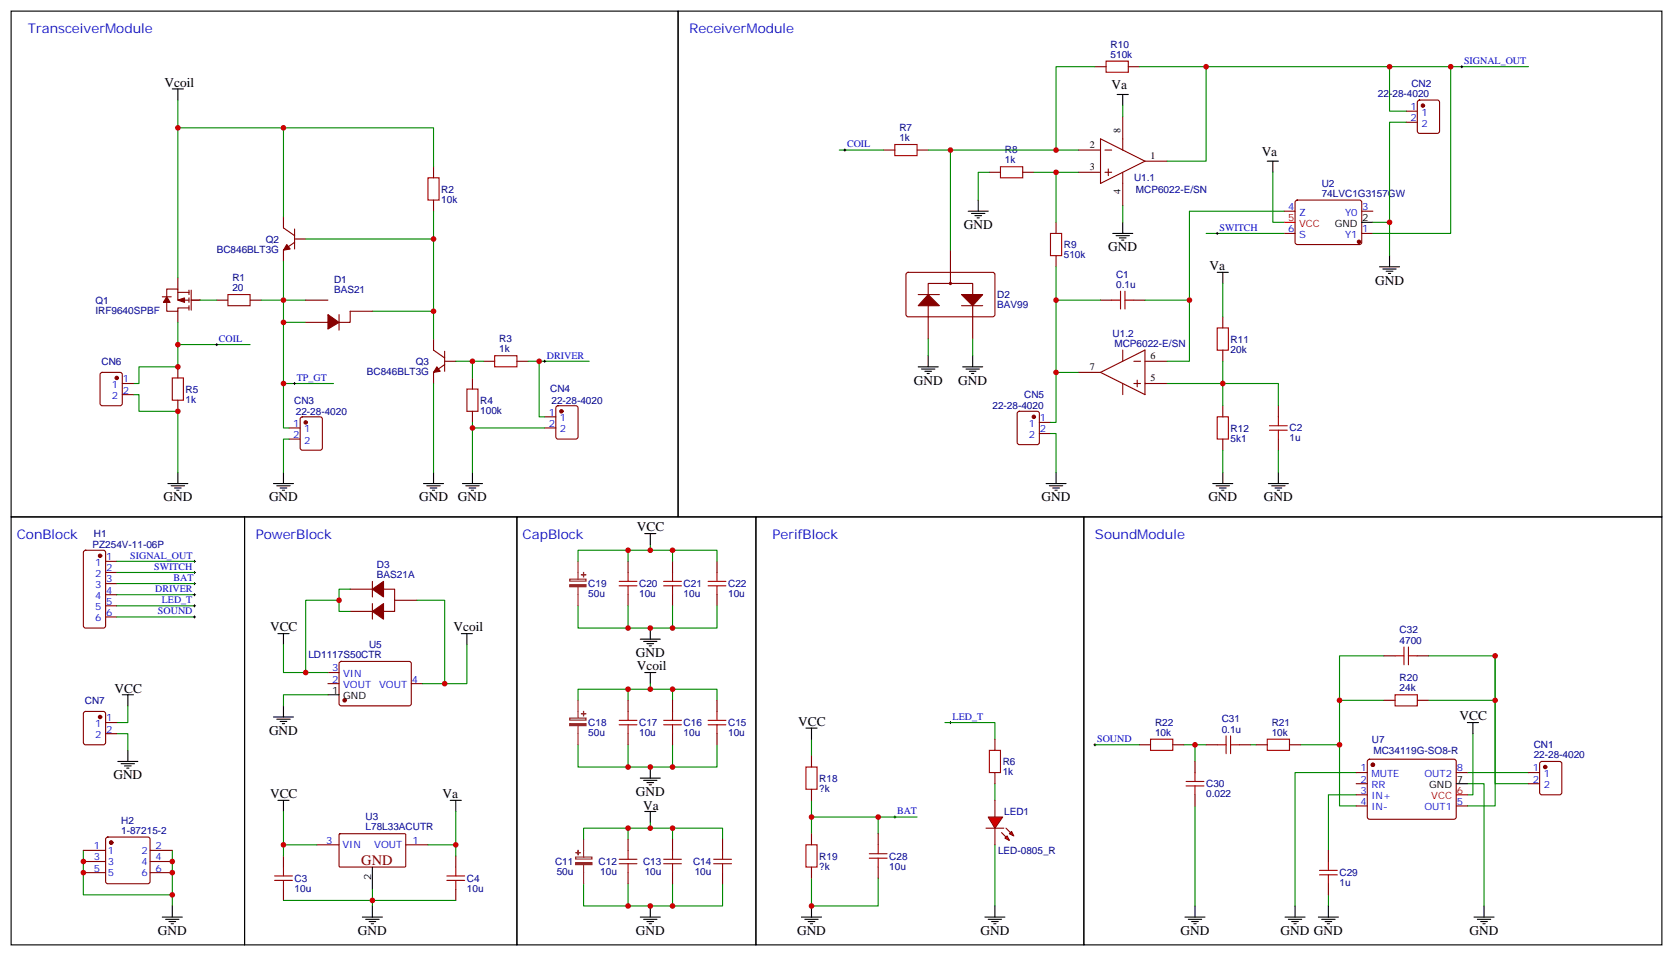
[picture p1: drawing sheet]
<svg xmlns="http://www.w3.org/2000/svg" width="531mm" height="303mm" viewBox="0 0 531 303" stroke-linecap="round" stroke-linejoin="round" font-family="sans-serif">
<g fill="none" stroke="#870000" stroke-width=".35">
<path d="M347.5 21.2h3.5M356.3 37v10.6M358.1 21.2h3.5M446.3 35.3h3.5M446.3 38.8h3.5M450 32l.5-.2h5.6l.7 .4v9.4l-.4 .7h-5.9l-.7-.4v-9.4zM137.6 52.9v3.5M280.5 47.6h3.5M291 47.6h3.6M314 54.7h3.5M324.6 54.7h3.5M342.2 54.7h7"/>
<path d="M342.2 47.6h7M349.2 44.1l14.2 7.1-14.2 7zM350.7 54.7h2.1M350.7 47.6h2.1M351.7 53.6v2.1M356.3 54.7v10.6M363.4 51.2h7M90 68.8v3.5l3.5 2.5M93.5 75.8h3.5M93.5 76.9l-3.5 2.5v3.5M93.5 72.7v6.3M137.6 63.5v3.5"/>
<path d="M301.6 79.4v10.6M335.1 70.6v3.5M407.5 74.1h3.5M407.5 67h3.5M411.2 63.7l.5-.2 20 .1 .5 .6-.1 13-.7 .4-20-.1-.4-.6v-12.7zM432.2 74.1h3.5M432.2 67h3.5M51.5 94.2h2.8M52.9 94.2v-2.5h3.5v3.5h3.6M52.9 96v2.8h3.5v-1.1h3.6M56.4 88.2v3.5M56.4 98.8v3.5"/>
<path d="M56.4 92.8h3.6M60 92.1v1.4M60 94.5v1.5M60 97v1.4M60.7 95.2h2.8M60.7 92.1v6.3M68.8 95.2h3.5M79.4 95.2h3.5M287.7 86.6l.5-.2 27.1 .1 .4 .6v13l-.7 .4h-27.1l-.4-.7v-12.7zM291.4 93.5h6.7M294.6 93.5v-3.5h14.1v3.5M294.6 97v10.6"/>
<path d="M305.2 97h6.7M308.7 97v10.6M335.1 81.1v3.6M349.2 95.2h3.6M359.8 95.2h3.6M32 118.4l.5-.2h5.6l.7 .4v9.5l-.5 .6-5.8 .1-.7-.5-.1-9.4zM56.4 116.4v3.5M137.6 107.6v3.5l3.5 2.5M141.1 114.7h3.5M141.1 115.7l-3.5 2.5v3.5M141.1 111.5v6.3M149.9 119.9v3.6"/>
<path d="M153.5 114.7h3.5M164 114.7h3.6M342.2 118.2h7M349.2 118.2l14.2-7.1v14.1zM356.3 111.1v3.6M359.8 114.7h2.1M363.4 114.7h7M388.1 100.5v3.6M388.1 111.1v3.6M38.8 121.7h3.5M38.8 125.2h3.5M56.4 127v3.5"/>
<path d="M91.7 135.8h3.5M91.7 139.3h3.5M95.5 132.5l.5-.2h5.6l.7 .4v9.5l-.5 .6-5.8 .1-.7-.5-.1-9.4zM149.9 130.5v3.6M172.9 135.8h3.5M172.9 132.3h3.5M176.6 129l.5-.2h5.6l.7 .4v9.4l-.4 .7h-5.9l-.7-.4v-9.4zM323 130.7l.5-.2h5.6l.7 .5v9.4l-.4 .7h-5.9l-.7-.5v-9.4zM329.8 134.1h3.6M329.8 137.6h3.6M356.3 121.7v3.5M359.8 121.7h2.1"/>
<path d="M360.9 120.6v2.2M363.4 121.7h7M388.1 128.8v3.5M388.1 139.3v3.6M405.7 128.8v3.5M405.7 139.3v3.6M26.7 174.8l.5-.2h5.6l.7 .5v23.5l-.4 .7h-5.9l-.7-.4v-23.6zM33.5 178.2h3.5M199.3 178.2v3.5M213.4 178.2v3.5M227.5 178.2v3.5M33.5 181.7h3.5"/>
<path d="M33.5 185.2h3.5M33.5 188.7h3.5M33.5 192.3h3.5M33.5 195.8h3.5M111.1 187h7.1M111.1 194h7.1M118.2 184.5v4.9M118.2 191.6v4.9M121.7 187h3.5v7h-3.5M125.2 190.5h7.1M199.3 188.7v3.6M213.4 188.7v3.6"/>
<path d="M227.5 188.7v3.6M104.1 217h3.5M104.1 213.4h3.5M107.8 210.1l.5-.2 21.8 .1 .4 .6v13l-.7 .4-21.8-.1-.4-.6v-12.7zM130.5 217h3.6M26.7 226l.5-.2h5.6l.7 .4v9.5l-.4 .6-5.9 .1-.7-.5v-9.4zM33.5 229.3h3.5M33.5 232.8h3.5M199.3 222.2v3.6M199.3 232.8v3.6M213.4 222.2v3.6M213.4 232.8v3.6"/>
<path d="M227.5 222.2v3.6M227.5 232.8v3.6M315.7 234.6v3.5M315.7 245.2v3.5M26.5 269.9h7M26.5 273.4h7M26.5 276.9h7M33.7 265.8l.5-.2h12.7l.5 .2 .2 .5v13.5l-.2 .5-.5 .2h-12.7l-.5-.3-.2-.4v-13.5zM47.6 269.9h7.1M47.6 273.4h7.1M47.6 276.9h7.1M90 271.6v3.6"/>
<path d="M100.5 268.1h7.1M107.7 264.8l.2-.2h20.7l.2 .3-.1 10.1-.3 .2-20.6-.1-.2-.3zM128.8 268.1h7M144.6 271.6v3.6M199.3 266.3v3.6M199.3 276.9v3.6M213.4 266.3v3.6M213.4 276.9v3.6M229.3 266.3v3.6M229.3 276.9v3.6M90 282.2v3.6M144.6 282.2v3.6"/>
<circle cx="301.6" cy="90" r=".35"/>
</g>
<g fill="#870000" stroke="#870000" stroke-width=".35">
<path d="M52.9 94.2l1.1 1.8h-2.1z"/>
<path d="M56.4 95.2l2.2-.7v1.5z"/>
<path d="M91 77.6l1.1 1.4-2.1 .4z"/>
<path d="M138.6 116.4l1.1 1.4-2.1 .4z"/>
<path d="M294.6 93.5l3.5 3.5h-6.7z"/>
<path d="M305.2 93.5h6.7l-3.2 3.5z"/>
<path d="M118.2 187l3.5-2.5v4.9z"/>
<path d="M118.2 194l3.5-2.4v4.9z"/>
<circle cx="431.3" cy="76.7" r=".53"/>
<circle cx="109.4" cy="222.3" r=".53"/>
<circle cx="451.6" cy="33.5" r=".53"/>
<circle cx="97" cy="134.1" r=".53"/>
<circle cx="178.2" cy="130.5" r=".53"/>
<circle cx="328.1" cy="132.3" r=".53"/>
<circle cx="37" cy="119.9" r=".53"/>
<circle cx="31.7" cy="227.5" r=".53"/>
<circle cx="35.3" cy="267.4" r=".53"/>
<circle cx="31.7" cy="176.4" r=".53"/>
</g>
<g fill="none" stroke="#a10000" stroke-width=".35">
<path d="M351 19.4h7.1v3.5h-7.1zM135.8 56.4h3.5v7.1h-3.5zM284 45.9h7v3.5h-7zM317.5 52.9h7.1v3.5h-7.1zM333.4 74.1h3.5v7h-3.5zM72.3 93.5h7.1v3.5h-7.1zM352.8 95.2h2.8M355.6 92.4v5.7M357 95.2h2.8M357 92.4v5.7M54.7 119.9h3.5v7.1h-3.5zM157 112.9h7v3.5h-7z"/>
<path d="M386.3 104.1h3.5v7h-3.5zM148.2 123.5h3.5v7h-3.5zM386.3 132.3h3.5v7h-3.5zM402.9 136.5h5.6M402.9 135.1h5.6M405.7 132.3v2.8M405.7 136.5v2.8M196.5 185.9h5.6M196.5 184.5h5.6M199.3 181.7v2.8M199.3 185.9v2.8M210.6 185.9h5.7"/>
<path d="M210.6 184.5h5.7M213.4 181.7v2.8M213.4 185.9v2.8M224.7 185.9h5.7M224.7 184.5h5.7M227.5 181.7v2.8M227.5 185.9v2.8M196.5 230h5.6M196.5 228.6h5.6M199.3 225.8v2.8M199.3 230v2.8M210.6 230h5.7"/>
<path d="M210.6 228.6h5.7M213.4 225.8v2.8M213.4 230v2.8M224.7 230h5.7M224.7 228.6h5.7M227.5 225.8v2.8M227.5 230v2.8M314 238.1h3.5v7.1h-3.5zM87.1 279.4h5.7M87.1 278h5.7M90 275.2v2.8M90 279.4v2.8"/>
<path d="M141.8 279.4h5.7M141.8 278h5.7M144.6 275.2v2.8M144.6 279.4v2.8M196.5 274.1h5.6M196.5 272.7h5.6M199.3 269.9v2.8M199.3 274.1v2.8M210.6 274.1h5.7M210.6 272.7h5.7M213.4 269.9v2.8M213.4 274.1v2.8"/>
<path d="M226.5 274.1h5.6M226.5 272.7h5.6M229.3 269.9v2.8M229.3 274.1v2.8"/>
</g>
<g fill="none" stroke="#008700" stroke-width=".35">
<path d="M56.4 31.8v8.8M347.5 21.2h-12.4v26.4M356.3 33.5v3.5M361.6 21.2h21.2v30h-12.4M382.8 21.2h77.6v52.9h-24.7M441 21.2v14.1h5.3M446.3 38.8h-5.3v31.8M460.4 21.2h24.7M90 40.6h-33.6v47.6M137.6 52.9v-12.3h-47.6v28.2M266.3 47.6h14.2M294.6 47.6h47.6"/>
<path d="M301.6 47.6v31.8M314 54.7h-3.6v8.8M328.1 54.7h14.1M335.1 54.7v15.9M403.9 54.7v15.9h3.6M97 75.8h40.6M137.6 67v40.6M356.3 65.3v5.3M382.8 74.1h24.7M407.5 67h-30v28.2M435.7 70.6h5.3v10.5M63.5 95.2h5.3"/>
<path d="M82.9 95.2h14.1M90 82.9v19.4h7M335.1 84.7v33.5h7.1M335.1 95.2h14.1M363.4 95.2h14.1v19.5h-7.1M388.1 90v10.5M56.4 102.3v14.1h-12.3v5.3h-1.8M56.4 109.4h23M90 102.3v19.4h15.8M144.6 114.7h8.9M149.9 114.7v5.2M167.6 114.7h19.4"/>
<path d="M171.1 114.7v17.6h1.8M294.6 107.6v5.3M308.7 107.6v5.3M335.1 118.2v15.9h-1.7M388.1 114.7v14.1M42.3 125.2h1.8v5.3h12.3v19.4M90 121.7v14.1h1.7M91.7 139.3h-1.7v10.6M137.6 121.7v28.2M149.9 134.1v15.8M149.9 135.8h23M333.4 137.6h1.7v12.3"/>
<path d="M370.4 121.7h35.3v7.1M388.1 142.9v7M405.7 142.9v7M199.3 174.6v3.6M206.4 172.9v1.7h-23v3.6M206.4 174.6h7v3.6M213.4 174.6h14.1v3.6M37 195.8h24.7M37 192.3h24.7M37 188.7h24.7M107.6 190.5h-10.6v22.9M111.1 187h-3.5v7h3.5"/>
<path d="M132.3 190.5h8.8v26.5M183.4 192.3v7h44.1v-7M199.3 192.3v7M213.4 192.3v7M90 204.6v8.8h14.1M148.2 204.6v12.4h-14.1M199.3 218.7v3.5M206.4 218.7h7v3.5M206.4 217v1.7h-23v3.5M213.4 218.7h14.1v3.5M37 232.8h3.6v5.3M40.6 224v5.3h-3.6"/>
<path d="M104.1 220.5h-14.1v3.5M183.4 236.4v7h44.1v-7M199.3 236.4v7M213.4 236.4v7M299.9 229.3h15.8v5.3M90 257.5v10.6h10.5M144.6 257.5v10.6h-8.8M315.7 248.7v5.3M26.5 269.9v14.1h28.2v3.5M54.7 269.9v14.1M90 268.1v3.5M144.6 268.1v3.5"/>
<path d="M199.3 262.8h-14.1v3.5M206.4 262.8h-7.1v3.5M206.4 261.1v1.7h22.9v3.5M213.4 262.8v3.5M315.7 268.1v19.4M90 285.8h54.6M118.2 282.2v5.3M185.2 280.5v7h44.1v-7M199.3 280.5v7M213.4 280.5v7"/>
</g>
<g fill="none" stroke="#000" stroke-width=".35">
<path d="M54.7 28.2h3.5M56.4 28.2v3.6M354.5 30h3.6M356.3 30v3.5M402.2 51.2h3.5M403.9 51.2v3.5M307.3 67h6.3M308.3 67.7h4.3M309.4 68.4h2.1M310.1 69.1h.7M310.4 63.5v3.5M353.1 74.1h6.4"/>
<path d="M354.2 74.8h4.2M355.2 75.5h2.2M356 76.2h.7M356.3 70.6v3.5M432.2 70.6h3.5M386.3 86.4h3.5M388.1 86.4v3.6M437.8 84.7h6.3M438.9 85.4h4.2M439.9 86.1h2.1M440.6 86.8h.7M441 81.1v3.6"/>
<path d="M291.4 116.4h6.3M292.5 117.1h4.2M293.5 117.8h2.1M294.2 118.5h.7M294.6 112.9v3.5M305.5 116.4h6.4M306.6 117.1h4.2M307.6 117.8h2.1M308.3 118.5h.7M308.7 112.9v3.5M53.3 153.5h6.3M54.3 154.2h4.3"/>
<path d="M55.4 154.9h2.1M56.1 155.6h.7M56.4 149.9v3.6M86.8 153.5h6.3M87.8 154.2h4.3M88.9 154.9h2.1M89.6 155.6h.7M90 149.9v3.6M134.4 153.5h6.4M135.5 154.2h4.2M136.5 154.9h2.1M137.2 155.6h.7"/>
<path d="M137.6 149.9v3.6M146.8 153.5h6.3M147.8 154.2h4.2M148.9 154.9h2.1M149.6 155.6h.7M149.9 149.9v3.6M332 153.5h6.3M333 154.2h4.3M334.1 154.9h2.1M334.8 155.6h.7M335.1 149.9v3.6M384.9 153.5h6.3"/>
<path d="M385.9 154.2h4.3M387 154.9h2.1M387.7 155.6h.7M388.1 149.9v3.6M402.5 153.5h6.4M403.6 154.2h4.2M404.6 154.9h2.2M405.3 155.6h.7M405.7 149.9v3.6M204.6 169.3h3.5M206.4 169.3v3.6M206.4 199.3v3.5"/>
<path d="M88.2 201.1h3.5M90 201.1v3.5M146.4 201.1h3.5M148.2 201.1v3.5M203.2 202.8h6.3M204.3 203.6h4.2M204.6 213.4h3.5M205.3 204.3h2.1M206 205h.7M206.4 213.4v3.6M38.8 220.5h3.5M40.6 220.5v3.5"/>
<path d="M40.6 238.1v3.6M86.8 227.5h6.3M87.8 228.2h4.3M88.9 229h2.1M89.6 229.7h.7M90 224v3.5M104.1 220.5h3.5M37.4 241.7h6.3M38.5 242.4h4.2M39.5 243.1h2.1M40.2 243.8h.7M88.2 254h3.5"/>
<path d="M90 254v3.5M142.9 254h3.5M144.6 254v3.5M203.2 246.9h6.3M204.3 247.6h4.2M204.6 257.5h3.5M205.3 248.4h2.1M206 249.1h.7M206.4 243.4v3.5M206.4 257.5v3.6M118.2 275.2v7M51.5 291h6.4"/>
<path d="M52.6 291.7h4.2M53.6 292.5h2.1M54.3 293.2h.7M54.7 287.5v3.5M115 291h6.4M116.1 291.7h4.2M117.1 292.5h2.1M117.8 293.2h.7M118.2 287.5v3.5M203.2 291h6.3M204.3 291.7h4.2M205.3 292.5h2.1"/>
<path d="M206 293.2h.7M206.4 287.5v3.5M312.6 291h6.3M313.6 291.7h4.3M314.7 292.5h2.1M315.4 293.2h.7M315.7 287.5v3.5"/>
</g>
<g fill="none" stroke="#000" stroke-width=".32">
<path d="M463.5 21.2h.8M463.9 20.8v.7M267.8 47.6h.7M268.1 47.3v.7M385.9 74.1h.7M386.3 73.7v.7M68.4 109.4h.7M68.8 109v.7M172.5 114.7h.7M172.9 114.3v.7M93.1 121.7h.7M93.5 121.4v.7"/>
<path d="M61.4 195.8h.7M61.4 192.3h.7M61.7 191.9v.7M61.7 195.4v.7M301.3 229.3h.7M301.6 229v.7"/>
</g>
<path d="M407.5 70.6h3.5" fill="none" stroke="#f00" stroke-width=".35"/>
<path d="M183.4 178.2v5.6M180.8 183.8h5.2v.6h-5.2zM183.4 186.3v6M180.8 227.9h5.2v.6h-5.2zM183.4 222.2v5.7M183.4 230.4v6M182.7 272h5.2v.6h-5.2zM185.2 266.3v5.7M185.2 274.5v6" fill="none" stroke="#8c2424" stroke-width=".35"/>
<g fill="#8c2424" stroke="#8c2424" stroke-width=".35">
<path d="M182.7 273.8h5.2v.6h-5.2z"/>
<path d="M182.7 270.6h1.4z"/>
<path d="M183.4 269.9l.1 1.4z"/>
<path d="M180.8 229.7h5.2v.6h-5.2z"/>
<path d="M184.5 226.5h1.4z"/>
<path d="M185.2 225.8v1.4z"/>
<path d="M180.8 185.6h5.2v.6h-5.2z"/>
<path d="M184.5 182.4h1.4z"/>
<path d="M185.2 181.7v1.4z"/>
</g>
<g fill="#f00" stroke="#870000" stroke-width=".35">
<path d="M313.6 259.3h4.6l-2.5 3.5z"/>
<path d="M312.9 262.8h5.7z"/>
</g>
<g fill="#870000" stroke="#870000" stroke-width=".35">
<path d="M319.3 262.8l1.4 1.4z"/>
<path d="M317.9 264.2l1.4 1.4z"/>
</g>
<g fill="#f00" stroke="#870000" stroke-width=".35">
<path d="M320.3 264.6l.7-.7 .7 1.4z"/>
<path d="M318.9 266l.7-.7 .7 1.4z"/>
</g>
<g fill="none" stroke="#870000" stroke-width=".35">
<path d="M97 95.2h7.1M107.6 99.8v5M118.2 98.8h-7.1v3.5h-3.5M97 102.3h7.1M439.2 208.1h3.5M449.8 208.1h3.5M257.5 239.9v3.5M361.6 236.4h3.5M372.2 236.4h3.5M382.8 236.4h3.5M393.3 236.4h3.6M398.6 236.4h3.6"/>
<path d="M409.2 236.4h3.5M439.2 222.2h3.5M449.8 222.2h3.5M257.5 250.5v3.5M315.7 254v5.3M379.2 241.7v3.5M379.2 252.2v3.6M430.4 245.2h3.5M430.4 248.7h3.5M430.4 252.2h3.5M430.4 255.8h3.5M434.2 241.2l.4-.3 27.1 .1 .4 .7v17.9l-.7 .4-27.1-.1-.4-.6v-17.6z"/>
<path d="M462.1 245.2h3.6M462.1 255.8h3.6M485.1 245.2h3.5M485.1 248.7h3.5M488.8 241.9l.5-.2h5.6l.7 .4 .1 9.4-.5 .7h-5.9l-.6-.4-.1-9.4zM257.5 264.6v3.5M257.5 275.2v3.5M278.7 264.6v3.5M278.7 275.2v3.5M315.7 262.8v5.3M421.6 269.9v3.5M421.6 280.5v3.5"/>
</g>
<g fill="none" stroke="#008700" stroke-width=".35">
<path d="M118.2 98.8h19.4M37 178.2h24.7M37 185.2h24.7M37 181.7h24.7M439.2 208.1h-14.1v28.3M453.3 208.1h21.2v14.1h-21.2M474.5 208.1v40.6h10.6M257.5 234.6v5.3M347.5 236.4h14.1M375.7 236.4h3.5M382.8 236.4h-3.6v5.3M396.9 236.4h1.7"/>
<path d="M412.7 236.4h12.4v19.4h5.3M425.1 222.2h14.1M467.4 232.8v19.4h-1.7M474.5 222.2v33.6h-8.8M257.5 259.3h33.5M257.5 254v10.6M278.7 259.3v5.3M379.2 255.8v31.7M430.4 245.2h-19.4v42.3M430.4 252.2h-8.8v17.7M465.7 248.7h5.3v38.8M465.7 245.2h19.4"/>
<path d="M257.5 278.7v8.8h21.2v-8.8M421.6 284v3.5"/>
</g>
<g fill="none" stroke="#000" stroke-width=".35">
<path d="M3.5 3.5h211.7v160.5h-211.7zM215.2 3.5h312.2v160.5h-312.2zM3.5 164h74.1v135.9h-74.1zM77.6 164h86.4v135.9h-86.4zM164 164h75.9v135.9h-75.9zM239.9 164h104.1v135.9h-104.1zM344 164h183.4v135.9h-183.4zM255.8 231.1h3.5M257.5 231.1v3.5M465.7 229.3h3.5M467.4 229.3v3.5M462.1 248.7h3.6"/>
<path d="M254.4 291h6.3M255.4 291.7h4.2M256.5 292.5h2.1M257.2 293.2h.7M257.5 287.5v3.5M376.1 291h6.3M377.1 291.7h4.3M378.2 292.5h2.1M378.9 293.2h.7M379.2 287.5v3.5M407.8 291h6.4M408.9 291.7h4.2"/>
<path d="M409.9 292.5h2.1M410.6 293.2h.7M411 287.5v3.5M418.4 291h6.3M419.5 291.7h4.2M420.5 292.5h2.1M421.2 293.2h.7M421.6 287.5v3.5M467.8 291h6.3M468.8 291.7h4.3M469.9 292.5h2.1M470.6 293.2h.7"/>
<path d="M471 287.5v3.5"/>
</g>
<g fill="#870000" stroke="#870000" stroke-width=".35">
<path d="M104.1 99.8l3.5 2.5-3.5 2.1z"/>
<circle cx="490.4" cy="243.4" r=".53"/>
<circle cx="435.7" cy="242.7" r=".53"/>
</g>
<g fill="none" stroke="#a10000" stroke-width=".35">
<path d="M442.7 208.1h2.9M445.6 205.3v5.7M447 208.1h2.8M447 205.3v5.7M365.1 234.6h7.1v3.5h-7.1zM386.3 236.4h2.8M389.1 233.5v5.7M390.5 233.5v5.7M390.5 236.4h2.8M402.2 234.6h7v3.5h-7zM442.7 220.5h7.1v3.5h-7.1zM255.8 243.4h3.5v7.1h-3.5z"/>
<path d="M376.4 249.4h5.7M376.4 248h5.7M379.2 245.2v2.8M379.2 249.4v2.8M255.8 268.1h3.5v7.1h-3.5zM275.9 272.3h5.6M275.9 270.9h5.6M278.7 268.1v2.8M278.7 272.3v2.9M418.7 277.6h5.7M418.7 276.2h5.7M421.6 273.4v2.8"/>
<path d="M421.6 277.6v2.9"/>
</g>
<path d="M462.1 252.2h3.6" fill="none" stroke="#f00" stroke-width=".35"/>
<path d="M61.4 178.2h.7M61.7 177.8v.7M61.4 185.2h.7M61.4 181.7h.7M61.4 188.7h.7M61.7 181.3v.7M61.7 184.9v.7M61.7 188.4v.7M347.1 236.4h.7M347.5 236v.7M283.6 259.3h.7M284 258.9v.7" fill="none" stroke="#000" stroke-width=".32"/>
<g fill="#c00">
<circle cx="90" cy="95.2" r=".88"/>
<circle cx="137.6" cy="75.8" r=".88"/>
<circle cx="90" cy="40.6" r=".88"/>
<circle cx="149.9" cy="114.7" r=".88"/>
<circle cx="56.4" cy="40.6" r=".88"/>
<circle cx="90" cy="102.3" r=".88"/>
<circle cx="335.1" cy="54.7" r=".88"/>
<circle cx="301.6" cy="47.6" r=".88"/>
<circle cx="335.1" cy="47.6" r=".88"/>
<circle cx="335.1" cy="95.2" r=".88"/>
<circle cx="388.1" cy="121.7" r=".88"/>
<circle cx="377.5" cy="95.2" r=".88"/>
<circle cx="382.8" cy="21.2" r=".88"/>
<circle cx="460.4" cy="21.2" r=".88"/>
<circle cx="90" cy="268.1" r=".88"/>
<circle cx="118.2" cy="285.7" r=".88"/>
<circle cx="144.6" cy="268.1" r=".88"/>
<circle cx="141.1" cy="217" r=".88"/>
<circle cx="97" cy="213.4" r=".88"/>
<circle cx="107.6" cy="190.5" r=".88"/>
<circle cx="213.4" cy="287.5" r=".88"/>
<circle cx="199.3" cy="287.5" r=".88"/>
<circle cx="206.4" cy="287.5" r=".88"/>
<circle cx="206.4" cy="262.8" r=".88"/>
<circle cx="213.4" cy="262.8" r=".88"/>
<circle cx="199.3" cy="262.8" r=".88"/>
<circle cx="199.3" cy="243.4" r=".88"/>
<circle cx="213.4" cy="243.4" r=".88"/>
<circle cx="206.4" cy="243.4" r=".88"/>
<circle cx="213.4" cy="218.7" r=".88"/>
<circle cx="199.3" cy="174.6" r=".88"/>
<circle cx="206.4" cy="174.6" r=".88"/>
<circle cx="213.4" cy="174.6" r=".88"/>
<circle cx="206.4" cy="199.3" r=".88"/>
<circle cx="213.4" cy="199.3" r=".88"/>
<circle cx="199.3" cy="199.3" r=".88"/>
<circle cx="56.4" cy="109.4" r=".88"/>
<circle cx="441" cy="70.6" r=".88"/>
<circle cx="441" cy="21.2" r=".88"/>
<circle cx="90" cy="121.7" r=".88"/>
<circle cx="171.1" cy="114.7" r=".88"/>
<circle cx="149.9" cy="135.8" r=".88"/>
<circle cx="335.1" cy="118.2" r=".88"/>
<circle cx="56.4" cy="116.4" r=".88"/>
<circle cx="56.4" cy="130.5" r=".88"/>
<circle cx="54.7" cy="276.9" r=".88"/>
<circle cx="54.7" cy="284" r=".88"/>
<circle cx="54.7" cy="273.4" r=".88"/>
<circle cx="26.5" cy="276.9" r=".88"/>
<circle cx="26.5" cy="273.4" r=".88"/>
<circle cx="474.5" cy="208.1" r=".88"/>
<circle cx="474.5" cy="222.2" r=".88"/>
<circle cx="425.1" cy="222.2" r=".88"/>
<circle cx="425.1" cy="236.4" r=".88"/>
<circle cx="379.2" cy="236.4" r=".88"/>
<circle cx="278.7" cy="259.3" r=".88"/>
<circle cx="257.5" cy="259.3" r=".88"/>
<circle cx="137.6" cy="98.8" r=".88"/>
<circle cx="257.5" cy="287.5" r=".88"/>
<circle cx="199.3" cy="218.7" r=".88"/>
<circle cx="206.4" cy="218.7" r=".88"/>
</g>
<text font-size="4.6" fill="#800" x="114.7" y="274.5">GND</text>
<g font-size="4.2" fill="#00f">
<text x="8.8" y="10.6">TransceiverModule</text>
<text x="218.7" y="10.6">ReceiverModule</text>
<text x="5.3" y="171.1">ConBlock</text>
<text x="81.1" y="171.1">PowerBlock</text>
<text x="165.8" y="171.1">CapBlock</text>
<text x="245.2" y="171.1">PerifBlock</text>
<text x="347.5" y="171.1">SoundModule</text>
</g>
<g font-size="4.2">
<text x="52.2" y="27.5">Vcoil</text>
<text x="352.8" y="28.2">Va</text>
<text x="400.4" y="49.4">Va</text>
<text x="305.9" y="72.7">GND</text>
<text x="351.7" y="79.7">GND</text>
<text x="383.8" y="85.7">Va</text>
<text x="436.4" y="90.3">GND</text>
<text x="290" y="122.1">GND</text>
<text x="304.1" y="122.1">GND</text>
<text x="51.9" y="159.1">GND</text>
<text x="85.4" y="159.1">GND</text>
<text x="133" y="159.1">GND</text>
<text x="145.3" y="159.1">GND</text>
<text x="330.6" y="159.1">GND</text>
<text x="383.5" y="159.1">GND</text>
<text x="401.1" y="159.1">GND</text>
<text x="202.1" y="168.6">VCC</text>
<text x="85.7" y="200.4">VCC</text>
<text x="143.9" y="200.4">Vcoil</text>
<text x="201.8" y="208.5">GND</text>
<text x="202.1" y="212.7">Vcoil</text>
<text x="36.3" y="219.8">VCC</text>
<text x="85.4" y="233.2">GND</text>
<text x="253.3" y="230.4">VCC</text>
<text x="463.2" y="228.6">VCC</text>
<text x="36" y="247.3">GND</text>
<text x="85.7" y="253.3">VCC</text>
<text x="140.4" y="253.3">Va</text>
<text x="201.8" y="252.6">GND</text>
<text x="204.1" y="257.2">Va</text>
<text x="50.1" y="296.7">GND</text>
<text x="113.6" y="296.7">GND</text>
<text x="201.8" y="296.7">GND</text>
<text x="252.9" y="296.7">GND</text>
<text x="311.1" y="296.7">GND</text>
<text x="374.6" y="296.7">GND</text>
<text x="406.4" y="296.7">GND GND</text>
<text x="466.4" y="296.7">GND</text>
</g>
<g font-size="3.2" fill="#000080">
<text x="352.4" y="15.2">R10</text>
<text x="352.4" y="18.3">510k</text>
<text x="447.9" y="27.5">CN2</text>
<text x="437.3" y="30.7">22-28-4020</text>
<text x="285.4" y="41.6">R7</text>
<text x="285.4" y="44.8">1k</text>
<text x="318.9" y="51.9">1k</text>
<text x="318.9" y="48.7">R8</text>
<text x="359.9" y="57.6">U1.1</text>
<text x="419.5" y="59.2">U2</text>
<text x="140.1" y="64.3">10k</text>
<text x="140.1" y="61.1">R2</text>
<text x="360.5" y="61.1">MCP6022-E/SN</text>
<text x="419.5" y="62.4">74LVC1G3157GW</text>
<text x="84.3" y="77">Q2</text>
<text x="68.8" y="80.2">BC846BLT3G</text>
<text x="337.6" y="81.8">510k</text>
<text x="337.6" y="78.7">R9</text>
<text x="73.7" y="89.2">R1</text>
<text x="106" y="89.7">D1</text>
<text x="354.2" y="88.2">C1</text>
<text x="73.7" y="92.4">20</text>
<text x="106" y="92.9">BAS21</text>
<text x="316.4" y="94.6">D2</text>
<text x="354.2" y="91.4">0.1u</text>
<text x="30.3" y="99.6">IRF9640SPBF</text>
<text x="30.3" y="96.4">Q1</text>
<text x="316.4" y="97.8">BAV99</text>
<text x="353.1" y="106.9">U1.2</text>
<text x="158.4" y="111.8">1k</text>
<text x="158.4" y="108.7">R3</text>
<text x="353.7" y="110">MCP6022-E/SN</text>
<text x="390.5" y="111.9">20k</text>
<text x="390.5" y="108.7">R11</text>
<text x="32.2" y="115.8">CN6</text>
<text x="116.4" y="119">BC846BLT3G</text>
<text x="131.9" y="115.8">Q3</text>
<text x="58.9" y="124.6">R5</text>
<text x="174.6" y="124.5">CN4</text>
<text x="58.9" y="127.8">1k</text>
<text x="93.4" y="128.1">CN3</text>
<text x="93.9" y="131.7">22-28-4020</text>
<text x="152.4" y="131.2">100k</text>
<text x="152.4" y="128.1">R4</text>
<text x="175" y="128.1">22-28-4020</text>
<text x="315" y="129.9">22-28-4020</text>
<text x="325" y="126.4">CN5</text>
<text x="390.5" y="137">R12</text>
<text x="409.2" y="136.9">C2</text>
<text x="390.5" y="140.1">5k1</text>
<text x="409.2" y="140.1">1u</text>
<text x="29.4" y="174">PZ254V-11-06P</text>
<text x="29.8" y="170.5">H1</text>
<text x="119.6" y="183.4">BAS21A</text>
<text x="119.6" y="180.3">D3</text>
<text x="186.7" y="189.6">50u</text>
<text x="186.7" y="186.3">C19</text>
<text x="202.8" y="189.6">10u</text>
<text x="202.8" y="186.3">C20</text>
<text x="217" y="189.6">10u</text>
<text x="217" y="186.3">C21</text>
<text x="231.1" y="189.6">10u</text>
<text x="231.1" y="186.3">C22</text>
<text x="444.2" y="201">C32</text>
<text x="97.9" y="208.8">LD1117S50CTR</text>
<text x="117.1" y="205.6">U5</text>
<text x="444.2" y="204.3">4700</text>
<text x="444.2" y="219.4">24k</text>
<text x="444.2" y="216.2">R20</text>
<text x="26.9" y="223.4">CN7</text>
<text x="186.7" y="233.7">50u</text>
<text x="186.7" y="230.4">C18</text>
<text x="202.8" y="233.7">10u</text>
<text x="202.8" y="230.4">C17</text>
<text x="217" y="233.7">10u</text>
<text x="217" y="230.4">C16</text>
<text x="231.1" y="233.7">10u</text>
<text x="231.1" y="230.4">C15</text>
<text x="366.5" y="233.5">10k</text>
<text x="366.5" y="230.3">R22</text>
<text x="387.7" y="232.5">0.1u</text>
<text x="387.7" y="229.3">C31</text>
<text x="403.6" y="233.5">10k</text>
<text x="403.6" y="230.3">R21</text>
<text x="435.3" y="235.7">U7</text>
<text x="435.8" y="239.3">MC34119G-SO8-R</text>
<text x="486.7" y="237.4">CN1</text>
<text x="318.2" y="242.8">R6</text>
<text x="486.7" y="240.6">22-28-4020</text>
<text x="260" y="251.3">?k</text>
<text x="260" y="248.1">R18</text>
<text x="318.2" y="246">1k</text>
<text x="382.8" y="249.8">C30</text>
<text x="382.8" y="253.1">0.022</text>
<text x="38.5" y="261.4">H2</text>
<text x="116" y="263.4">L78L33ACUTR</text>
<text x="116" y="260.3">U3</text>
<text x="318.7" y="258.7">LED1</text>
<text x="38.5" y="264.6">1-87215-2</text>
<text x="176.1" y="274.5">C11</text>
<text x="190" y="274.5">C12</text>
<text x="204.1" y="274.5">C13</text>
<text x="220" y="274.5">C14</text>
<text x="260" y="276">?k</text>
<text x="260" y="272.8">R19</text>
<text x="282.2" y="276">10u</text>
<text x="282.2" y="272.8">C28</text>
<text x="316.7" y="271">LED-0805_R</text>
<text x="93.5" y="279.8">C3</text>
<text x="148.2" y="279.8">C4</text>
<text x="176.7" y="277.8">50u</text>
<text x="190.5" y="277.8">10u</text>
<text x="204.6" y="277.8">10u</text>
<text x="220.5" y="277.8">10u</text>
<text x="425.1" y="281.3">1u</text>
<text x="425.1" y="278.1">C29</text>
<text x="93.5" y="283.1">10u</text>
<text x="148.2" y="283.1">10u</text>
</g>
<g font-size="3.2" fill="#00f">
<text x="464.6" y="20.3">SIGNAL_OUT</text>
<text x="447.6" y="34.9">1</text>
<text x="447.6" y="38.5">2</text>
<text x="451.1" y="36.7">1</text>
<text x="451.1" y="40.2">2</text>
<text x="268.8" y="46.7">COIL</text>
<text x="408.8" y="66.7">4</text>
<text x="412.3" y="68.4">Z</text>
<text x="426.9" y="68.4">Y0</text>
<text x="432.3" y="66.7">3</text>
<text x="387" y="73.2">SWITCH</text>
<text x="408.8" y="73.7">6</text>
<text x="412.3" y="75.5">S</text>
<text x="426.9" y="75.5">Y1</text>
<text x="432.3" y="73.7">1</text>
<text x="69.5" y="108.5">COIL</text>
<text x="173.6" y="113.8">DRIVER</text>
<text x="35.5" y="123.1">1</text>
<text x="39" y="121.4">1</text>
<text x="39" y="124.9">2</text>
<text x="94.2" y="120.8">TP_GT</text>
<text x="35.5" y="126.6">2</text>
<text x="174.2" y="131.9">1</text>
<text x="93.1" y="135.5">1</text>
<text x="96.6" y="137.2">1</text>
<text x="174.2" y="135.5">2</text>
<text x="177.7" y="133.7">1</text>
<text x="177.7" y="137.2">2</text>
<text x="326.5" y="135.5">1</text>
<text x="330" y="133.7">1</text>
<text x="330" y="137.2">2</text>
<text x="93.1" y="139">2</text>
<text x="96.6" y="140.8">2</text>
<text x="326.5" y="139">2</text>
<text x="30.2" y="179.6">1</text>
<text x="33.7" y="177.8">1</text>
<text x="41.3" y="177.3">SIGNAL_OUT</text>
<text x="30.2" y="183.1">2</text>
<text x="33.7" y="181.3">2</text>
<text x="33.7" y="184.9">3</text>
<text x="48.9" y="180.8">SWITCH</text>
<text x="55.1" y="184.3">BAT</text>
<text x="30.2" y="186.6">3</text>
<text x="30.2" y="190.1">4</text>
<text x="33.7" y="188.4">4</text>
<text x="33.7" y="191.9">5</text>
<text x="49.3" y="187.9">DRIVER</text>
<text x="51.3" y="191.4">LED_T</text>
<text x="30.2" y="193.7">5</text>
<text x="30.2" y="197.2">6</text>
<text x="33.7" y="195.4">6</text>
<text x="50.1" y="194.9">SOUND</text>
<text x="105.4" y="213.1">3</text>
<text x="108.9" y="214.8">VIN</text>
<text x="105.4" y="216.6">2</text>
<text x="108.9" y="218.4">VOUT</text>
<text x="120.3" y="218.4">VOUT</text>
<text x="130.7" y="216.6">4</text>
<text x="30.2" y="230.7">1</text>
<text x="33.7" y="229">1</text>
<text x="33.7" y="232.5">2</text>
<text x="302.3" y="228.4">LED_T</text>
<text x="30.2" y="234.2">2</text>
<text x="348.2" y="235.5">SOUND</text>
<text x="431.7" y="244.8">1</text>
<text x="462.3" y="244.8">8</text>
<text x="486.4" y="244.8">1</text>
<text x="431.7" y="248.4">2</text>
<text x="431.7" y="251.9">3</text>
<text x="435.2" y="246.6">MUTE</text>
<text x="435.2" y="250.1">RR</text>
<text x="452" y="246.6">OUT2</text>
<text x="486.4" y="248.4">2</text>
<text x="489.9" y="246.6">1</text>
<text x="489.9" y="250.1">2</text>
<text x="431.7" y="255.4">4</text>
<text x="435.2" y="253.6">IN+</text>
<text x="435.2" y="257.2">IN-</text>
<text x="452" y="257.2">OUT1</text>
<text x="462.3" y="255.4">5</text>
<text x="284.7" y="258.4">BAT</text>
<text x="29.7" y="269.5">1</text>
<text x="49.4" y="269.5">2</text>
<text x="103.5" y="267.8">3</text>
<text x="108.7" y="269.2">VIN</text>
<text x="118.8" y="269.2">VOUT</text>
<text x="130.9" y="267.8">1</text>
<text x="29.7" y="273">3</text>
<text x="34.2" y="270.9">1</text>
<text x="34.2" y="274.5">3</text>
<text x="44.9" y="270.9">2</text>
<text x="44.9" y="274.5">4</text>
<text x="49.4" y="273">4</text>
<text x="29.7" y="276.6">5</text>
<text x="34.2" y="278">5</text>
<text x="44.9" y="278">6</text>
<text x="49.4" y="276.6">6</text>
</g>
<g font-size="3.2">
<text x="345.9" y="46.9">2</text>
<text x="355.6" y="42.3" transform="rotate(-90 355.6 42.3)">8</text>
<text x="345.9" y="54">3</text>
<text x="365.1" y="50.4">1</text>
<text x="355.6" y="61.6" transform="rotate(-90 355.6 61.6)">4</text>
<text x="423.6" y="72">GND</text>
<text x="432.3" y="70.2">2</text>
<text x="365.1" y="113.9">6</text>
<text x="345.9" y="117.5">7</text>
<text x="365.1" y="121">5</text>
<text x="105.4" y="220.1">1</text>
<text x="108.9" y="221.9">GND</text>
<text x="453.6" y="250.1">GND</text>
<text x="462.3" y="248.4">7</text>
<text x="117.8" y="279.3" transform="rotate(-90 117.8 279.3)">2</text>
</g>
<g font-size="3.2" fill="#f00">
<text x="408.8" y="70.2">5</text>
<text x="412.3" y="72">VCC</text>
<text x="462.3" y="251.9">6</text>
<text x="454.2" y="253.6">VCC</text>
</g>
</svg>
